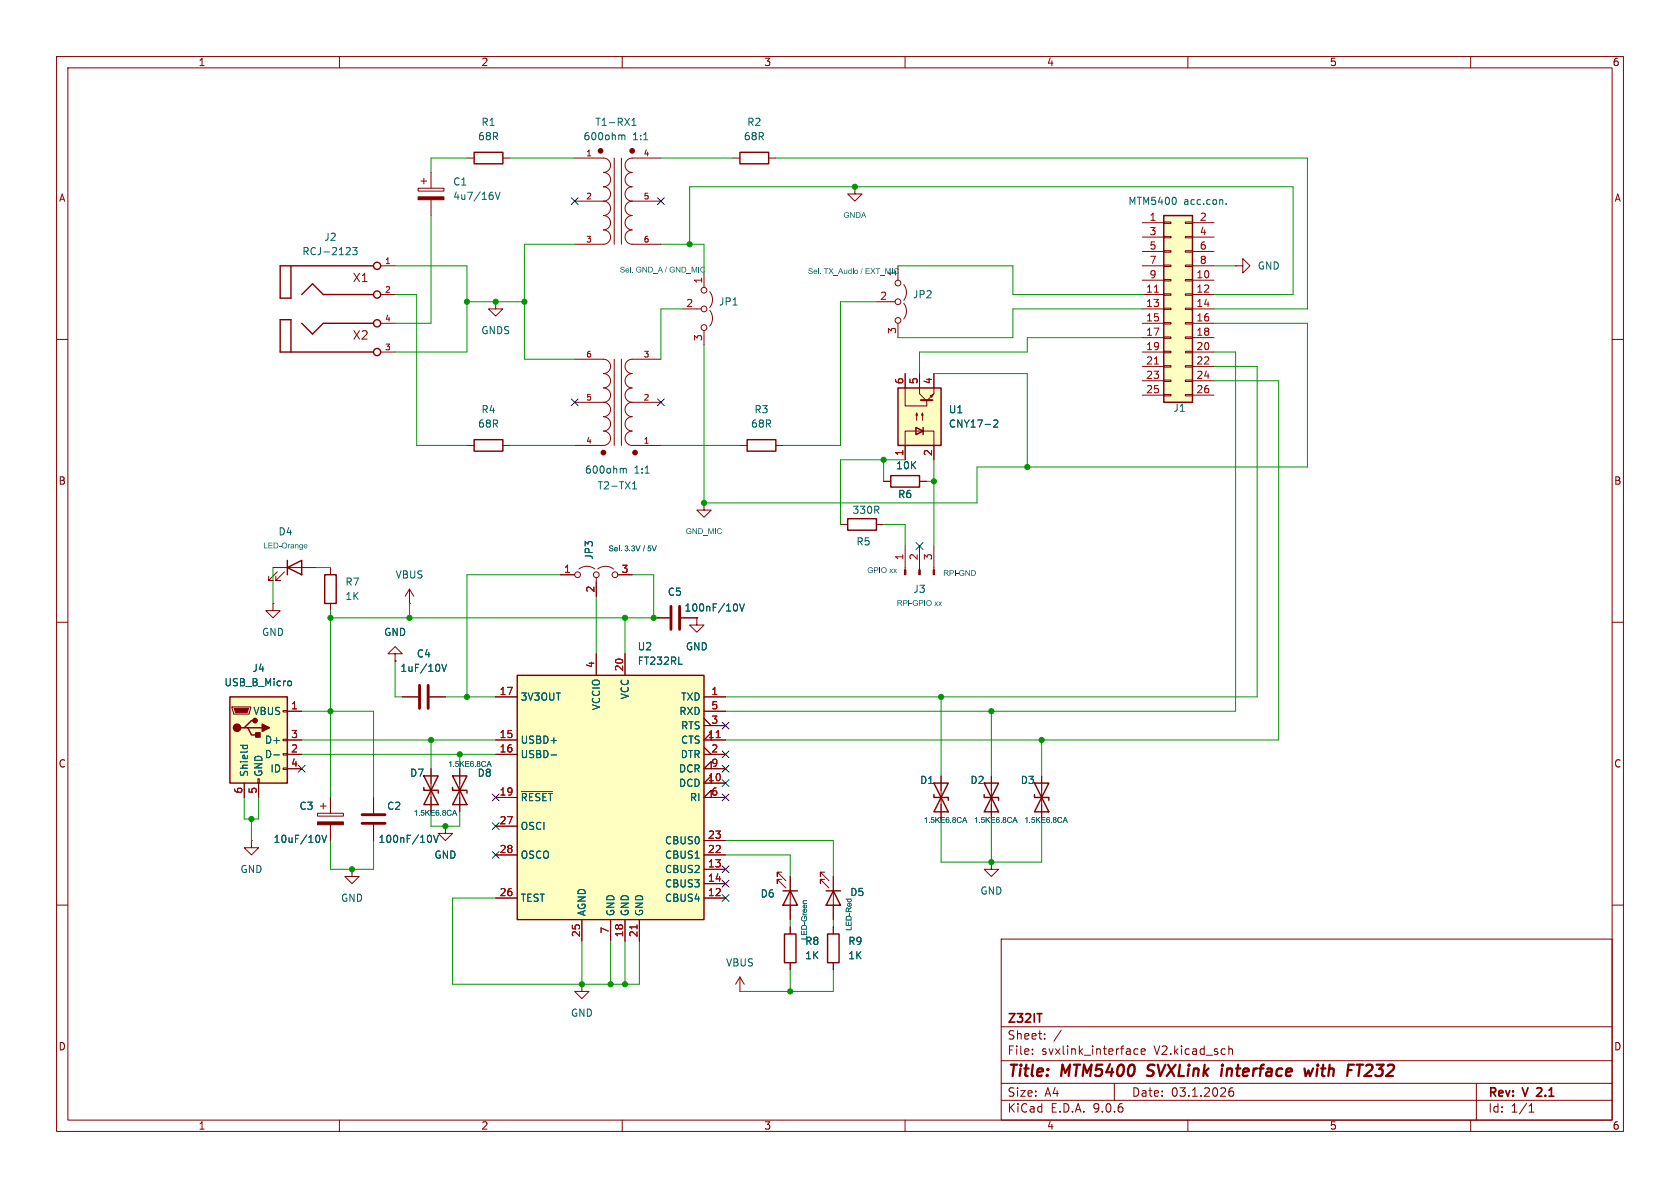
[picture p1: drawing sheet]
<svg xmlns="http://www.w3.org/2000/svg" width="297mm" height="210mm" viewBox="0 0 297 210" stroke-linecap="round" stroke-linejoin="round" font-family="sans-serif">
<g fill="none" stroke="#840000" stroke-width=".18">
<path d="M10 10h277v190h-277zM12 12h273v186h-273zM60 10v2M110 10v2M160 10v2M210 10v2M260 10v2M101.6 27.9h5.1a1.27 1.27 0 0 1 1.2 1.3 1.27 1.27 0 0 1-1.2 1.3 1.27 1.27 0 0 1 1.2 1.3 1.27 1.27 0 0 1-1.2 1.2 1.27 1.27 0 0 1 1.2 1.3 1.27 1.27 0 0 1-1.2 1.3M101.6 35.6h5.1M106.7 35.6a1.27 1.27 0 0 1 1.2 1.2 1.27 1.27 0 0 1-1.2 1.3 1.27 1.27 0 0 1 1.2 1.3 1.27 1.27 0 0 1-1.2 1.2 1.27 1.27 0 0 1 1.2 1.3 1.27 1.27 0 0 1-1.2 1.3h-5.1M108.6 27.9v15.3M109.9 27.9v15.3"/>
<path d="M111.8 35.6a1.27 1.27 0 0 0-1.3 1.2 1.27 1.27 0 0 0 1.3 1.3 1.27 1.27 0 0 0-1.3 1.3 1.27 1.27 0 0 0 1.3 1.2 1.27 1.27 0 0 0-1.3 1.3 1.27 1.27 0 0 0 1.3 1.3h5M111.8 35.6h5M116.8 27.9h-5a1.27 1.27 0 0 0-1.3 1.3 1.27 1.27 0 0 0 1.3 1.3 1.27 1.27 0 0 0-1.3 1.3 1.27 1.27 0 0 0 1.3 1.2 1.27 1.27 0 0 0-1.3 1.3 1.27 1.27 0 0 0 1.3 1.3M129.5 27.9h1.3M135.9 27.9h1.3M151.1 33v1.3h1.3l-1.3 1.3-1.2-1.3h1.2M151.1 33h.1M67.3 52.1h2.5M67.3 47h2.5M67.3 57.2h2.5M87.6 53.3v1.3h1.3l-1.3 1.3-1.2-1.3h1.2M87.6 53.3h.1"/>
<path d="M154.9 53.3h3.3M158.7 47v2.5M158.7 57.2v2.5M159.8 50.3a2.26 2.26 0 0 1 0 2.8M159.8 53.6a2.26 2.26 0 0 1 0 2.8M218.4 47h1.3v-1.3l1.3 1.3-1.3 1.3v-1.3M218.4 47h.1M10 60h2M67.3 62.2h2.5M82.5 78.7h1.3M88.9 78.7h1.3M101.6 63.5h5.1a1.27 1.27 0 0 1 1.2 1.3 1.27 1.27 0 0 1-1.2 1.2 1.27 1.27 0 0 1 1.2 1.3 1.27 1.27 0 0 1-1.2 1.3 1.27 1.27 0 0 1 1.2 1.3 1.27 1.27 0 0 1-1.2 1.2"/>
<path d="M101.6 71.1h5.1M106.7 71.1a1.27 1.27 0 0 1 1.2 1.3 1.27 1.27 0 0 1-1.2 1.3 1.27 1.27 0 0 1 1.2 1.2 1.27 1.27 0 0 1-1.2 1.3 1.27 1.27 0 0 1 1.2 1.3 1.27 1.27 0 0 1-1.2 1.2h-5.1M108.6 63.5v15.2M109.9 63.5v15.2M111.8 71.1a1.27 1.27 0 0 0-1.3 1.3 1.27 1.27 0 0 0 1.3 1.3 1.27 1.27 0 0 0-1.3 1.2 1.27 1.27 0 0 0 1.3 1.3 1.27 1.27 0 0 0-1.3 1.3 1.27 1.27 0 0 0 1.3 1.2h5M111.8 71.1h5M116.8 63.5h-5a1.27 1.27 0 0 0-1.3 1.3 1.27 1.27 0 0 0 1.3 1.2 1.27 1.27 0 0 0-1.3 1.3 1.27 1.27 0 0 0 1.3 1.3 1.27 1.27 0 0 0-1.3 1.3 1.27 1.27 0 0 0 1.3 1.2M130.8 78.7h1.3M137.2 78.7h1.2M285 60h2M124.5 88.9v1.3h1.2l-1.2 1.2-1.3-1.2h1.3M124.5 88.9h.1"/>
<path d="M148.6 92.7h1.3M154.9 92.7h1.3M156.2 85.1h1.3M160 96.5v4.2M162.6 85.1h1.2M162.6 96.5v4.2M165.1 96.5v4.2M10 110h2M72.4 106.7h.1M72.4 104.1l-.8 1.3M72.4 104.1l.8 1.3M72.4 104.1v2.6"/>
<path d="M99.1 101.6h2.5M102.4 100.6a2.26 2.26 0 0 1 2.8 0M105.4 102.1v3.3M105.7 100.6a2.26 2.26 0 0 1 2.8 0M109.2 101.6h2.6M115.6 109.2h2.8M120.4 109.2h2.8M285 110h2M76.2 135.9v7.6M81.3 135.9v7.6M166.4 137.2v7.6M175.3 137.2v7.6"/>
<path d="M184.1 137.2v7.6M44.4 148.6v1.3h1.3l-1.3 1.2-1.2-1.2h1.2M44.4 148.6h.1M56.1 143.8h4.6v.5h-4.6zM56.6 142.5h1.1M57.1 142v1M58.4 141v2.8M58.4 145.8v2.8M62.2 153.7v1.2h1.3l-1.3 1.3-1.2-1.3h1.2M62.2 153.7h.1M66 141v2.8M66 145.8v2.8"/>
<path d="M138.2 154.2h-.8v.7v-.7l1.5 1.5M138.2 155.4h-.8v.8v-.8l1.5 1.6M139.7 154.9v7.7M175.3 152.4v1.3h1.2l-1.2 1.2-1.3-1.2h1.3M175.3 152.4h.1M10 160h2M102.9 174v1.3h1.2l-1.2 1.2-1.3-1.2h1.3M102.9 174h.1M139.7 163.8v1.3M139.7 170.2v1.3M147.3 163.8v1.3M147.3 170.2v1.3"/>
<path d="M177 166h108v32h-108zM285 160h2M60 198v2M110 198v2M160 198v2M177 194.5h108M177 191.5h108M177 187.5h108M177 181.5h108M182.5 186.3v.1M182.5 185.5v.1M184.7 183.6v.1"/>
<path d="M184.7 182.8v.1M187.6 182.1l-1.3 2M197 191.5v3M201.2 185.5l-.5-.1-.2 .3v.4l.1 .2h.6M201.7 185.9l.8-.1-.1-.3-.4-.1-.3 .2 .1 .7h.6M210 198v2M217.2 184.9v1.5M217.2 185.5l.3-.1 .3 .1 .1 .9M218 192.3a.59 .59 0 0 0-.8 .6v.6l.2 .2 .4 .1 .2-.1 .1-.5-.1-.3h-.5l-.3 .3M260 198v2M261 191.5v6.5M270.3 196.6h.9"/>
<path d="M270.3 195.5l.4-.4v1.5"/>
<circle cx="158.8" cy="53.3" r=".51"/>
<circle cx="158.8" cy="50" r=".51"/>
<circle cx="158.8" cy="56.6" r=".51"/>
<circle cx="102.1" cy="101.6" r=".51"/>
<circle cx="105.4" cy="101.6" r=".51"/>
<circle cx="108.7" cy="101.6" r=".51"/>
</g>
<path d="M183.3 179.2h.9M271.8 192.4h-.1M272.5 192.9l-.9 .9h1" fill="none" stroke="#840000" stroke-width=".3"/>
<path d="M202.7 190.1l.3 .1M203.1 188.4l-.2 .4 .1 .2M230.6 188.9l.2 1.3 .5-.9 .3 .9 .5-1.3M239.8 188.2h1.2M240.4 188.2l-.2 2" fill="none" stroke="#840000" stroke-width=".4"/>
<g fill="none" stroke="#840000" stroke-width=".51">
<path d="M118.6 107.2v4.1M120.1 107.2v4.1M64 144h4.1M64 145.5h4.1"/>
<circle cx="106.2" cy="26.7" r=".25"/>
<circle cx="111.8" cy="26.7" r=".25"/>
<circle cx="106.7" cy="80" r=".25"/>
<circle cx="112.3" cy="80" r=".25"/>
</g>
<g fill="none" stroke="#006464" stroke-width=".18">
<path d="M109.9 24l.2-.1h.3l.1 .8M111.7 22.2h.7M111.7 21.3l.4-.4v1.3M61.1 45h.8M61.9 43.9v.4M62.3 43.8h.8l-.4 .4 .4 .2v.5l-.2 .1-.6-.1M110.2 83l.2-.2 .3 .1v.7M111.8 86.4h.7M111.8 85.5l.4-.3v1.2M130.1 106.8a.79 .79 0 0 1 0 1.2M130.7 106.8l.5 1.2 .4-1.2M56.5 147.9v.8"/>
<path d="M56.9 147.6l.4 1.3 .4-1.3M76 147.6a.79 .79 0 0 1 0 1.3M76.6 147.6l.5 1.3 .4-1.3"/>
</g>
<g fill="none" stroke="#840000" stroke-width=".25">
<path d="M130.8 26.9h5.1v2.1h-5.1zM51.4 47v5.7h-1.9v-5.7h16.5M53.3 52.1l1.9-1.9 2 1.9h8.8M53.3 57.2l1.9 1.9 2-1.9h8.8M51.4 62.2v-5.7h-1.9v5.7h16.5M83.8 77.7h5.1v2.1h-5.1zM132.1 77.7h5.1v2.1h-5.1zM149.9 91.7h5v2h-5zM157.5 84.1h5.1v2h-5.1zM74.9 139.2v.5h2.6v.5M74.9 137.2h2.6l-1.3 2.5zM76.2 139.7l1.3 2.5h-2.6z"/>
<path d="M80 139.2v.5h2.5v.5M80 137.2h2.5l-1.2 2.5zM81.3 139.7l1.2 2.5h-2.5zM165.1 138.4h2.5l-1.2 2.6zM174 138.4h2.5l-1.2 2.6zM182.9 138.4h2.5l-1.3 2.6zM138.4 157.5h2.6M139.7 157.5l1.3 2.5h-2.6zM165.1 140.5v.5h2.5v.5M166.4 141l1.2 2.5h-2.5zM174 140.5v.5h2.5v.5M175.3 141l1.2 2.5h-2.5z"/>
<path d="M182.9 140.5v.5h2.5v.5M184.1 141l1.3 2.5h-2.5zM138.7 165.1h2v5.1h-2zM146.3 165.1h2v5.1h-2z"/>
<circle cx="66.7" cy="57.1" r=".63"/>
<circle cx="66.7" cy="47" r=".63"/>
<circle cx="66.7" cy="52.1" r=".63"/>
<circle cx="66.7" cy="62.2" r=".63"/>
</g>
<g fill="#840000" stroke="#840000" stroke-width=".18">
<path d="M159.9 100.7h.2v.9h-.2z"/>
<path d="M162.4 100.7h.3v.9h-.3z"/>
<path d="M165 100.7h.2v.9h-.2z"/>
<path d="M56.1 145.3h4.6v.5h-4.6z"/>
</g>
<path d="M205.7 38.1h5.1v33h-5.1z" fill="#ffffc2"/>
<path d="M205.7 38.1h5.1v33h-5.1z" fill="none" stroke="#840000" stroke-width=".25"/>
<g fill="none" stroke="#840000" stroke-width=".18">
<path d="M201.9 39.4h3.8M205.7 39.2h1.3v.3h-1.3zM209.5 39.2h1.3v.3h-1.3zM210.8 39.4h3.8M201.9 59.7h3.8M201.9 57.2h3.8M201.9 54.6h3.8M201.9 52.1h3.8M201.9 49.5h3.8M201.9 47h3.8M201.9 44.5h3.8M201.9 41.9h3.8"/>
<path d="M205.7 59.6h1.3v.2h-1.3zM205.7 57h1.3v.3h-1.3zM205.7 54.5h1.3v.2h-1.3zM205.7 51.9h1.3v.3h-1.3zM205.7 49.4h1.3v.3h-1.3zM205.7 46.9h1.3v.2h-1.3zM205.7 44.3h1.3v.3h-1.3zM205.7 41.8h1.3v.2h-1.3zM209.5 59.6h1.3v.2h-1.3zM209.5 57h1.3v.3h-1.3zM209.5 54.5h1.3v.2h-1.3zM209.5 51.9h1.3v.3h-1.3z"/>
<path d="M209.5 49.4h1.3v.3h-1.3zM209.5 46.9h1.3v.2h-1.3zM209.5 44.3h1.3v.3h-1.3zM209.5 41.8h1.3v.2h-1.3zM210.8 59.7h3.8M210.8 57.2h3.8M210.8 54.6h3.8M210.8 52.1h3.8M210.8 49.5h3.8M210.8 47h3.8M210.8 44.5h3.8M210.8 41.9h3.8"/>
<path d="M201.9 69.9h3.8M201.9 67.3h3.8M201.9 64.8h3.8M201.9 62.2h3.8M205.7 69.7h1.3v.3h-1.3zM205.7 67.2h1.3v.2h-1.3zM205.7 64.6h1.3v.3h-1.3zM205.7 62.1h1.3v.3h-1.3zM209.5 69.7h1.3v.3h-1.3zM209.5 67.2h1.3v.2h-1.3zM209.5 64.6h1.3v.3h-1.3zM209.5 62.1h1.3v.3h-1.3z"/>
<path d="M210.8 69.9h3.8M210.8 67.3h3.8M210.8 64.8h3.8M210.8 62.2h3.8"/>
</g>
<path d="M204.1 51.7h.7M204.1 64.4h.7" fill="none" stroke="#a90000" stroke-width=".18"/>
<path d="M207.9 35.1v.8M216.8 36v.1" fill="none" stroke="#006464" stroke-width=".18"/>
<path d="M158.7 68.6h7.7v10.1h-7.7z" fill="#ffffc2"/>
<path d="M158.7 68.6h7.7v10.1h-7.7zM161.9 75.6l1.3 .6-1.3 .6zM163.2 75.6v1.2" fill="none" stroke="#840000" stroke-width=".25"/>
<path d="M160 66v5.8h3.8v-1.1M162.1 73l-.2 .4h.3l-.1-.4v1.3M162.6 66v3.6l1.1 1.1M163.1 73l-.2 .4h.3l-.1-.4v1.3M163.2 76.2h1.9v5.1M163.3 76.2h-3.3v5.1M164.5 70l.5-.3-.3 .5zM165.1 66v3.6l-1.1 1.1M123.2 109.2v1.3h1.3l-1.3 1.3-1.3-1.3h1.3M123.2 109.2h.1" fill="none" stroke="#840000" stroke-width=".18"/>
<path d="M162.8 70.7h2" fill="none" stroke="#840000" stroke-width=".36"/>
<path d="M175.7 74.4l.5-.2 .2 .4-.8 .9h.8" fill="none" stroke="#006464" stroke-width=".18"/>
<path d="M91.4 119.4h33.1v43.2h-33.1z" fill="#ffffc2"/>
<path d="M83.8 26.9h5.1v2.1h-5.1zM91.4 119.4h33.1v43.2h-33.1zM146 157.5h2.6M147.3 157.5l1.3 2.5h-2.6z" fill="none" stroke="#840000" stroke-width=".25"/>
<g fill="none" stroke="#840000" stroke-width=".18">
<path d="M73.9 33.3h4.6v.5h-4.6zM74.4 32h1M74.9 31.5v1M76.2 30.5v2.8M76.2 35.3v2.8M82.5 27.9h1.3M88.9 27.9h1.3M120.6 54.6h3.4M124.5 48.3v2.5M124.5 58.4v2.6M125.5 51.6a2.26 2.26 0 0 1 0 2.8M125.5 54.9a2.26 2.26 0 0 1 0 2.8"/>
<path d="M105.4 115.6v3.8M110.5 115.6v3.8M87.6 123.2h3.8M87.6 130.8h3.8M87.6 133.4h3.8M124.5 123.2h3.8M124.5 133.4h3.8M124.5 125.7h3.8M124.5 128.3h3.8M124.5 127l1.2 1.3M124.5 132.1l1.2 1.3M125.7 130.8v-1.3l-1.2 1.3h3.8"/>
<path d="M125.7 135.9v-1.3l-1.2 1.3h3.8M125.7 138.4v-1.2l-1.2 1.2h3.8M78.7 146.1v1.2h1.3l-1.3 1.3-1.2-1.3h1.2M78.7 146.1h.1M87.6 141h3.8M87.6 146.1h3.8M87.6 151.1h3.8M87.6 158.8h3.8M124.5 151.1h3.8M124.5 158.8h3.8M124.5 148.6h3.8M124.5 153.7h3.8"/>
<path d="M124.5 156.2h3.8M125.7 141v-1.3l-1.2 1.3h3.8M145.8 154.2h-.8v.7v-.7l1.6 1.5M145.8 155.4h-.8v.8v-.8l1.6 1.6M147.3 154.9v7.7M102.9 162.6v3.8M107.9 162.6v3.8M110.5 162.6v3.8M113 162.6v3.8M130.8 175.3h.1M130.8 172.7l-.8 1.3M130.8 172.7l.8 1.3"/>
<path d="M130.8 172.7v2.6"/>
<circle cx="124.5" cy="57.9" r=".51"/>
<circle cx="124.5" cy="54.6" r=".51"/>
<circle cx="124.5" cy="51.3" r=".51"/>
</g>
<path d="M87.1 34.6v.5M87.6 34l.4 1.3 .4-1.3M120 117.4h.6M92.2 139.9h5.5M97.4 133.4h1" fill="none" stroke="#006464" stroke-width=".18"/>
<path d="M126.6 130.4h.7M112.6 163.5v.7" fill="none" stroke="#a90000" stroke-width=".18"/>
<path d="M73.9 34.8h4.6v.5h-4.6z" fill="#840000" stroke="#840000" stroke-width=".18"/>
<path d="M40.6 123.2h10.2v15.2h-10.2z" fill="#ffffc2"/>
<path d="M50.8 99.1v2.5M50.8 100.3l2.5-1.2v2.5zM57.4 101.6h2v5.1h-2zM40.6 123.2h10.2v15.2h-10.2zM43.2 128.7h.6l.6 1.2h1.3M43.8 128.7h2.6M45.1 127.4h-.7l-1.2 1.3h-.7" fill="none" stroke="#840000" stroke-width=".25"/>
<g fill="none" stroke="#840000" stroke-width=".18">
<path d="M160 66v2.6M160 78.7v2.6M162.6 66v2.6M165.1 66v2.6M165.1 78.7v2.6M156.2 85.1h1.3M162.6 85.1h1.2M48.3 106.7v1.3h1.2l-1.2 1.2-1.3-1.2h1.3M48.3 106.7h.1M48.3 100.3h7.6M49 101.1l-1.5 1.5h.8h-.8v-.7M50.3 101.1l-1.5 1.5h.7h-.7v-.7"/>
<path d="M58.4 100.3v1.3M58.4 106.7v1.3M69.8 115.6h1.3l-1.3-1.3-1.2 1.3h1.2v1.2M69.8 116.8h.1M99.1 101.6h2.5M105.4 102.9v2.5M105.4 115.6v3.8M109.2 101.6h2.6M110.5 115.6v3.8M115.6 109.2h2.8M120.4 109.2h2.8M123.2 109.2h.1"/>
<path d="M41 125h3.3v.2l-.2 1h-2.8zM43.2 138.4v2.6M45.6 137.7h.2v.7h-.2zM45.7 138.4v2.6M50 125.6h.8v.3h-.8zM50 130.7h.8v.2h-.8zM50 133.2h.8v.3h-.8zM50 135.8h.8v.2h-.8zM50.8 125.7h2.5M50.8 130.8h2.5M50.8 133.4h2.5M50.8 135.9h2.5"/>
<path d="M71.1 123.2h2.8M75.9 123.2h2.8M76.2 135.9v2.5M81.3 135.9v2.5M87.6 130.8h3.8M87.6 133.4h3.8M87.6 123.2h3.8M124.5 125.7h3.8M124.5 133.4h3.8M124.5 123.2h3.8M124.5 128.3h3.8M124.5 127l1.2 1.3"/>
<path d="M124.5 132.1l1.2 1.3M125.7 130.8v-1.3l-1.2 1.3h3.8M125.7 135.9v-1.3l-1.2 1.3h3.8M125.7 138.4v-1.2l-1.2 1.2h3.8M166.4 137.2v2.5M175.3 137.2v2.5M184.1 137.2v2.5M58.4 141v2.8M58.4 145.8v2.8M66 141v2.8M66 145.8v2.8M76.2 141v2.5"/>
<path d="M78.7 146.1h.1M81.3 141v2.5M87.6 141h3.8M87.6 146.1h3.8M87.6 151.1h3.8M87.6 158.8h3.8M124.5 151.1h3.8M124.5 158.8h3.8M124.5 148.6h3.8M124.5 153.7h3.8M124.5 156.2h3.8M125.7 141v-1.3l-1.2 1.3h3.8"/>
<path d="M139.7 154.9v2.6M147.3 154.9v2.6M166.4 142.2v2.6M175.3 142.2v2.6M184.1 142.2v2.6M102.9 162.6v3.8M107.9 162.6v3.8M110.5 162.6v3.8M113 162.6v3.8M139.7 160v2.6M139.7 163.8v1.3M139.7 170.2v1.3"/>
<path d="M147.3 160v2.6M147.3 163.8v1.3M147.3 170.2v1.3"/>
</g>
<path d="M41.4 125.2h2.5l-.2 .8h-2z" fill="#840000" stroke="#840000" stroke-width=".18"/>
<g fill="#840000" stroke="#840000" stroke-width=".25">
<path d="M45.2 129.5h.8v.8h-.8z"/>
<path d="M46.4 128l1.2 .7-1.2 .6z"/>
<circle cx="41.9" cy="128.7" r=".63"/>
<circle cx="45.1" cy="127.4" r=".38"/>
</g>
<g fill="none" stroke="#006464" stroke-width=".18">
<path d="M175.7 74.4l.5-.2 .2 .4-.8 .9h.8M78.1 117.4l.4 1.3 .5-1.3M120 117.4h.6M130.1 106.8a.79 .79 0 0 1 0 1.2M130.7 106.8l.5 1.2 .4-1.2M42.5 131.8h1.3M43 131.8l-.1 .3M43.7 131.8l.1 .3M48.4 133.4h1M51.1 120.4h.3l.1 .2v.5l-.4 .1M92.2 139.9h5.5M97.4 133.4h1"/>
<path d="M56.5 147.9v.8M56.9 147.6l.4 1.3 .4-1.3M76 147.6a.79 .79 0 0 1 0 1.3M76.6 147.6l.5 1.3 .4-1.3"/>
</g>
<path d="M74.2 121.2v4M75.7 121.2v4" fill="none" stroke="#840000" stroke-width=".51"/>
<g fill="none" stroke="#009600" stroke-width=".18">
<path d="M76.2 38.1v19.1h-6.4M82.5 27.9h-6.3v2.6M90.2 27.9h11.4M116.8 27.9h12.7M137.2 27.9h93.9v26.7h-16.5M69.8 52.1h3.9v26.6h8.8M69.8 47h12.7v15.2h-12.7M82.5 53.3h10.2M101.6 43.2h-8.9v20.3h8.9M116.8 43.2h7.7v5.1M120.6 54.6h-3.8v8.9M121.9 43.2v-10.2h106.7v19.1h-14"/>
<path d="M154.9 53.3h-6.3v25.4h-10.2M158.7 47h20.4v5.1h22.8M201.9 59.7h-20.3v2.5h-19v3.8M201.9 54.6h-22.8v5.1h-20.4M214.6 57.2h16.5v25.4h-58.4v6.3h-48.2v-27.9M214.6 47h3.8M90.2 78.7h11.4M116.8 78.7h14M165.1 66h16.5v16.6M214.6 64.8h7.6v58.4h-93.9M214.6 67.3h11.5v63.5h-97.8M214.6 62.2h3.8v63.5h-90.1"/>
<path d="M156.2 92.7h3.8v3.8M156.2 81.3v3.8M160 81.3h-11.4v11.4M163.8 85.1h1.3M165.1 81.3v15.2M48.3 100.3v6.4M55.9 100.3h2.5M58.4 108v33M69.8 116.8v6.4h1.3M72.4 106.7v2.5M99.1 101.6h-16.6v21.6M105.4 105.4v10.2"/>
<path d="M110.5 109.2v6.4M111.8 101.6h3.8v7.6h-57.2M53.3 130.8h34.3M53.3 125.7h12.7v15.3M53.3 133.4h34.3M76.2 130.8v5.1M78.7 123.2h8.9M81.3 133.4v2.5M166.4 123.2v14M175.3 125.7v11.5M184.1 130.8v6.4M43.2 141v3.8h2.5v-3.8"/>
<path d="M44.4 144.8v3.8M58.4 148.6v5.1h7.6v-5.1M76.2 143.5v2.6h5.1v-2.6M87.6 158.8h-7.6v15.2h33v-7.6M128.3 148.6h19v6.3M128.3 151.1h11.4v3.8M166.4 144.8v7.6h17.7v-7.6M175.3 144.8v7.6M102.9 166.4v7.6M107.9 166.4v7.6M110.5 166.4v7.6M139.7 162.6v1.2"/>
<path d="M139.7 171.5v3.8M147.3 162.6v1.2M147.3 171.5v3.8h-16.5"/>
</g>
<g fill="none" stroke="#000084" stroke-width=".18">
<path d="M101 35l1.2 1.2M102.2 35l-1.2 1.2M116.2 35l1.2 1.2M117.4 35l-1.2 1.2M101 70.5l1.2 1.2M102.2 70.5l-1.2 1.2M116.2 70.5l1.2 1.2M117.4 70.5l-1.2 1.2M162 95.9l1.2 1.2M163.2 95.9l-1.2 1.2M52.7 135.3l1.2 1.2M53.9 135.3l-1.2 1.2"/>
<path d="M127.7 127.7l1.2 1.2M127.7 137.8l1.2 1.2M127.7 135.3l1.2 1.2M127.7 132.7l1.2 1.3M128.9 127.7l-1.2 1.2M128.9 137.8l-1.2 1.2M128.9 135.3l-1.2 1.2M128.9 132.7l-1.2 1.3M87 140.4l1.2 1.2M87 150.5l1.2 1.2M87 145.4l1.2 1.3M88.2 140.4l-1.2 1.2"/>
<path d="M88.2 150.5l-1.2 1.2M88.2 145.4l-1.2 1.3M127.7 158.1l1.2 1.3M127.7 155.6l1.2 1.2M127.7 153.1l1.2 1.2M127.7 140.4l1.2 1.2M128.9 158.1l-1.2 1.3M128.9 155.6l-1.2 1.2M128.9 153.1l-1.2 1.2M128.9 140.4l-1.2 1.2"/>
</g>
<path d="M126.6 130.4h.7M112.6 163.5v.7" fill="none" stroke="#a90000" stroke-width=".18"/>
<g fill="#009600" stroke="#009600" stroke-width=".18">
<circle cx="166.4" cy="123.2" r=".46"/>
<circle cx="175.3" cy="125.7" r=".46"/>
<circle cx="184.1" cy="130.8" r=".46"/>
<circle cx="175.3" cy="152.4" r=".46"/>
<circle cx="115.6" cy="109.2" r=".46"/>
<circle cx="110.5" cy="109.2" r=".46"/>
<circle cx="102.9" cy="174" r=".46"/>
<circle cx="107.9" cy="174" r=".46"/>
<circle cx="82.5" cy="123.2" r=".46"/>
<circle cx="76.2" cy="130.8" r=".46"/>
<circle cx="81.3" cy="133.4" r=".46"/>
<circle cx="44.4" cy="144.8" r=".46"/>
<circle cx="62.2" cy="153.7" r=".46"/>
<circle cx="78.7" cy="146.1" r=".46"/>
<circle cx="156.2" cy="81.3" r=".46"/>
<circle cx="124.5" cy="88.9" r=".46"/>
<circle cx="87.6" cy="53.3" r=".46"/>
<circle cx="92.7" cy="53.3" r=".46"/>
<circle cx="121.9" cy="43.2" r=".46"/>
<circle cx="82.5" cy="53.3" r=".46"/>
<circle cx="151.1" cy="33" r=".46"/>
<circle cx="165.1" cy="85.1" r=".46"/>
<circle cx="181.6" cy="82.6" r=".46"/>
<circle cx="110.5" cy="174" r=".46"/>
<circle cx="139.7" cy="175.3" r=".46"/>
<circle cx="58.4" cy="125.7" r=".46"/>
<circle cx="58.4" cy="109.2" r=".46"/>
<circle cx="72.4" cy="109.2" r=".46"/>
</g>
<g font-size="2.8" fill="#840000">
<text x="178" y="190.9">Title:</text>
<text x="187.7" y="190.9">MTM5400</text>
<text x="203.7" y="190.9">SVXLink</text>
<text x="217.5" y="190.9">interface</text>
<text x="233.1" y="190.9">with</text>
<text x="241.4" y="190.9">FT232</text>
</g>
<g font-size="2.1" fill="#840000">
<text x="62.3" y="50.1">X1</text>
<text x="62.3" y="60.2">X2</text>
<text x="178" y="184">Sheet:</text>
<text x="178" y="181.2">Z32IT</text>
<text x="178" y="186.7">File:</text>
<text x="184.1" y="186.7">svxlink_interface</text>
<text x="204.1" y="186.7">V2.kicad_sch</text>
<text x="178" y="196.9">KiCad</text>
<text x="178" y="194.1">Size:</text>
<text x="184.7" y="194.1">A4</text>
<text x="185.7" y="196.9">E.D.A.</text>
<text x="193.3" y="196.9">9.0.6</text>
<text x="200" y="194.1">Date:</text>
<text x="207" y="194.1">03.1.2026</text>
<text x="263" y="194.3">Rev:</text>
<text x="263" y="196.9">Id:</text>
<text x="267.1" y="196.9">1/1</text>
<text x="269.4" y="194.3">V</text>
<text x="272.4" y="194.3">2.1</text>
</g>
<g font-size="1.8" fill="#840000">
<text x="35" y="11.9">1</text>
<text x="85" y="11.9">2</text>
<text x="135" y="11.9">3</text>
<text x="185" y="11.9">4</text>
<text x="235" y="11.9">5</text>
<text x="285" y="11.9">6</text>
<text x="10.3" y="35.9">A</text>
<text x="285.3" y="35.9">A</text>
<text x="10.3" y="85.9">B</text>
<text x="285.3" y="85.9">B</text>
<text x="10.3" y="135.9">C</text>
<text x="285.3" y="135.9">C</text>
<text x="10.3" y="185.9">D</text>
<text x="285.3" y="185.9">D</text>
<text x="35" y="199.9">1</text>
<text x="85" y="199.9">2</text>
<text x="135" y="199.9">3</text>
<text x="185" y="199.9">4</text>
<text x="235" y="199.9">5</text>
<text x="285" y="199.9">6</text>
</g>
<g font-size="1.8" fill="#006464">
<text x="85" y="22.5">R1</text>
<text x="105.1" y="22.5">T1-RX1</text>
<text x="132" y="22.5">R2</text>
<text x="84.4" y="25">68R</text>
<text x="103.1" y="25">600ohm</text>
<text x="111.8" y="25">1:1</text>
<text x="131.4" y="25">68R</text>
<text x="80" y="33">C1</text>
<text x="80" y="35.5">4u7/16V</text>
<text x="199.4" y="36.4">MTM5400</text>
<text x="209.3" y="36.4">acc.con.</text>
<text x="53.4" y="45.3">RCJ-2123</text>
<text x="57.2" y="42.8">J2</text>
<text x="222.3" y="47.9">GND</text>
<text x="161.3" y="52.9">JP2</text>
<text x="85" y="59.3">GNDS</text>
<text x="127" y="54.2">JP1</text>
<text x="84.4" y="75.8">68R</text>
<text x="85" y="73.3">R4</text>
<text x="132.7" y="75.8">68R</text>
<text x="133.3" y="73.3">R3</text>
<text x="167.6" y="73.3">U1</text>
<text x="167.6" y="75.8">CNY17-2</text>
<text x="207.3" y="73">J1</text>
<text x="103.3" y="83.9">600ohm</text>
<text x="112.1" y="83.9">1:1</text>
<text x="158.3" y="83.2">10K</text>
<text x="105.6" y="86.7">T2-TX1</text>
<text x="158.7" y="88.2">R6</text>
<text x="49.1" y="94.8">D4</text>
<text x="150.6" y="91">330R</text>
<text x="105" y="99.1" transform="rotate(-90 105 99.1)">JP3</text>
<text x="151.3" y="96.6">R5</text>
<text x="61" y="103.7">R7</text>
<text x="61" y="106.3">1K</text>
<text x="69.8" y="102.5">VBUS</text>
<text x="118" y="105.5">C5</text>
<text x="161.4" y="105">J3</text>
<text x="46.2" y="112.6">GND</text>
<text x="67.8" y="112.6">GND</text>
<text x="120.9" y="108.3">100nF/10V</text>
<text x="44.5" y="119">J4</text>
<text x="70.7" y="119">1uF/10V</text>
<text x="73.6" y="116.4">C4</text>
<text x="112.6" y="115.2">U2</text>
<text x="112.6" y="117.7">FT232RL</text>
<text x="121.2" y="115.2">GND</text>
<text x="39.6" y="121.5">USB_B_Micro</text>
<text x="91.9" y="124.1">3V3OUT</text>
<text x="106.3" y="125.7" transform="rotate(-90 106.3 125.7)">VCCIO</text>
<text x="111.4" y="123.7" transform="rotate(-90 111.4 123.7)">VCC</text>
<text x="120.3" y="124.1">TXD</text>
<text x="44.7" y="126.6">VBUS</text>
<text x="46.7" y="131.7">D+</text>
<text x="91.9" y="131.7">USBD+</text>
<text x="120" y="126.6">RXD</text>
<text x="120.3" y="129.1">RTS</text>
<text x="120.3" y="131.7">CTS</text>
<text x="44" y="137.4" transform="rotate(-90 44 137.4)">Shield</text>
<text x="46.6" y="137.4" transform="rotate(-90 46.6 137.4)">GND</text>
<text x="46.7" y="134.2">D-</text>
<text x="47.7" y="136.8">ID</text>
<text x="72.4" y="137.5">D7</text>
<text x="84.3" y="137.5">D8</text>
<text x="91.9" y="134.2">USBD-</text>
<text x="119.9" y="136.8">DCR</text>
<text x="120.2" y="134.2">DTR</text>
<text x="52.8" y="143.4">C3</text>
<text x="68.3" y="143.4">C2</text>
<text x="91.9" y="141.8">~{RESET}</text>
<text x="119.9" y="139.3">DCD</text>
<text x="121.9" y="141.8">RI</text>
<text x="162.6" y="138.8">D1</text>
<text x="171.5" y="138.8">D2</text>
<text x="180.3" y="138.8">D3</text>
<text x="48.3" y="149.2">10uF/10V</text>
<text x="66.8" y="149.2">100nF/10V</text>
<text x="91.9" y="146.9">OSCI</text>
<text x="117.5" y="149.5">CBUS0</text>
<text x="42.4" y="154.5">GND</text>
<text x="76.7" y="152">GND</text>
<text x="91.9" y="152">OSCO</text>
<text x="117.5" y="152">CBUS1</text>
<text x="117.5" y="154.5">CBUS2</text>
<text x="60.2" y="159.6">GND</text>
<text x="91.9" y="159.6">TEST</text>
<text x="117.5" y="157.1">CBUS3</text>
<text x="117.5" y="159.6">CBUS4</text>
<text x="134.4" y="158.9">D6</text>
<text x="150.2" y="158.6">D5</text>
<text x="173.2" y="158.3">GND</text>
<text x="103.7" y="162.1" transform="rotate(-90 103.7 162.1)">AGND</text>
<text x="108.8" y="162.1" transform="rotate(-90 108.8 162.1)">GND</text>
<text x="111.4" y="162.1" transform="rotate(-90 111.4 162.1)">GND</text>
<text x="113.9" y="162.1" transform="rotate(-90 113.9 162.1)">GND</text>
<text x="142.2" y="167.2">R8</text>
<text x="149.9" y="167.2">R9</text>
<text x="128.3" y="171">VBUS</text>
<text x="142.2" y="169.8">1K</text>
<text x="149.9" y="169.8">1K</text>
<text x="100.8" y="179.9">GND</text>
</g>
<g font-size="1.8" fill="#a90000">
<text x="203.1" y="41.7">3</text>
<text x="203.1" y="39.1">1</text>
<text x="212" y="41.7">4</text>
<text x="212" y="39.1">2</text>
<text x="203.1" y="46.7">7</text>
<text x="203.1" y="44.2">5</text>
<text x="212" y="46.7">8</text>
<text x="212" y="44.2">6</text>
<text x="124.2" y="50.2" transform="rotate(-90 124.2 50.2)">1</text>
<text x="155.5" y="53.1">2</text>
<text x="158.5" y="49" transform="rotate(-90 158.5 49)">1</text>
<text x="202.5" y="51.8">11</text>
<text x="203.1" y="49.3">9</text>
<text x="211.4" y="51.8">12</text>
<text x="211.4" y="49.3">10</text>
<text x="121.2" y="54.4">2</text>
<text x="158.5" y="59.1" transform="rotate(-90 158.5 59.1)">3</text>
<text x="202.5" y="59.4">17</text>
<text x="202.5" y="56.9">15</text>
<text x="202.5" y="54.4">13</text>
<text x="211.4" y="59.4">18</text>
<text x="211.4" y="56.9">16</text>
<text x="211.4" y="54.4">14</text>
<text x="124.2" y="60.4" transform="rotate(-90 124.2 60.4)">3</text>
<text x="202.5" y="64.5">21</text>
<text x="202.5" y="62">19</text>
<text x="211.4" y="64.5">22</text>
<text x="211.4" y="62">20</text>
<text x="159.8" y="68" transform="rotate(-90 159.8 68)">6</text>
<text x="162.3" y="68" transform="rotate(-90 162.3 68)">5</text>
<text x="164.8" y="68" transform="rotate(-90 164.8 68)">4</text>
<text x="202.5" y="69.6">25</text>
<text x="202.5" y="67.1">23</text>
<text x="211.4" y="69.6">26</text>
<text x="211.4" y="67.1">24</text>
<text x="159.8" y="80.7" transform="rotate(-90 159.8 80.7)">1</text>
<text x="164.8" y="80.7" transform="rotate(-90 164.8 80.7)">2</text>
<text x="99.6" y="101.3">1</text>
<text x="109.8" y="101.3">3</text>
<text x="159.8" y="99.1" transform="rotate(-90 159.8 99.1)">1</text>
<text x="162.3" y="99.1" transform="rotate(-90 162.3 99.1)">2</text>
<text x="164.8" y="99.1" transform="rotate(-90 164.8 99.1)">3</text>
<text x="105.2" y="104.8" transform="rotate(-90 105.2 104.8)">2</text>
<text x="105.2" y="118.2" transform="rotate(-90 105.2 118.2)">4</text>
<text x="110.2" y="118.8" transform="rotate(-90 110.2 118.8)">20</text>
<text x="51.4" y="125.5">1</text>
<text x="88.2" y="122.9">17</text>
<text x="125.7" y="122.9">1</text>
<text x="125.7" y="125.5">5</text>
<text x="51.4" y="130.6">3</text>
<text x="88.2" y="130.6">15</text>
<text x="125.1" y="130.6">11</text>
<text x="125.7" y="128">3</text>
<text x="51.4" y="133.1">2</text>
<text x="51.4" y="135.6">4</text>
<text x="88.2" y="133.1">16</text>
<text x="125.7" y="133.1">2</text>
<text x="125.7" y="135.6">9</text>
<text x="42.9" y="140.4" transform="rotate(-90 42.9 140.4)">6</text>
<text x="45.5" y="140.4" transform="rotate(-90 45.5 140.4)">5</text>
<text x="88.2" y="140.7">19</text>
<text x="125.1" y="138.2">10</text>
<text x="125.7" y="140.7">6</text>
<text x="88.2" y="145.8">27</text>
<text x="125.1" y="148.3">23</text>
<text x="88.2" y="150.9">28</text>
<text x="125.1" y="150.9">22</text>
<text x="125.1" y="153.4">13</text>
<text x="125.1" y="156">14</text>
<text x="88.2" y="158.5">26</text>
<text x="125.1" y="158.5">12</text>
<text x="102.6" y="165.8" transform="rotate(-90 102.6 165.8)">25</text>
<text x="107.7" y="165.2" transform="rotate(-90 107.7 165.2)">7</text>
<text x="110.2" y="165.8" transform="rotate(-90 110.2 165.8)">18</text>
<text x="112.8" y="165.8" transform="rotate(-90 112.8 165.8)">21</text>
</g>
<g font-size="1.4" fill="#a90000">
<text x="103.5" y="27.7">1</text>
<text x="113.7" y="27.7">4</text>
<text x="103.5" y="35.3">2</text>
<text x="113.7" y="35.3">5</text>
<text x="68" y="46.7">1</text>
<text x="103.5" y="42.9">3</text>
<text x="113.7" y="42.9">6</text>
<text x="68" y="51.8">2</text>
<text x="68" y="56.9">4</text>
<text x="68" y="62">3</text>
<text x="103.5" y="63.2">6</text>
<text x="113.7" y="63.2">3</text>
<text x="103.5" y="70.9">5</text>
<text x="113.7" y="70.9">2</text>
<text x="103.5" y="78.5">4</text>
<text x="113.7" y="78.5">1</text>
</g>
<g font-size="1.4" fill="#006464">
<text x="149.1" y="38.9">GNDA</text>
<text x="109.6" y="48.5">Sel. GND_A / GND_MIC</text>
<text x="142.8" y="48.8">Sel. TX_Audio / EXT_MIC</text>
<text x="121.2" y="94.8">GND_MIC</text>
<text x="46.6" y="97.3">LED-Orange</text>
<text x="107.6" y="97.8">Sel. 3.3V / 5V</text>
<text x="158.6" y="107.5">RPi-GPIO xx</text>
<text x="79.2" y="135.9">1.5KE6.8CA</text>
<text x="73.1" y="144.5">1.5KE6.8CA</text>
<text x="163.3" y="145.8">1.5KE6.8CA</text>
<text x="172.2" y="145.8">1.5KE6.8CA</text>
<text x="181.1" y="145.8">1.5KE6.8CA</text>
<text x="143" y="166.2" transform="rotate(-90 143 166.2)">LED-Green</text>
<text x="150.9" y="164.5" transform="rotate(-90 150.9 164.5)">LED-Red</text>
</g>
<g font-size="1.4" fill="#0000c2">
<text x="153.3" y="101.7">GPIO xx</text>
<text x="166.8" y="102.2">RPi-GND</text>
</g>
</svg>
